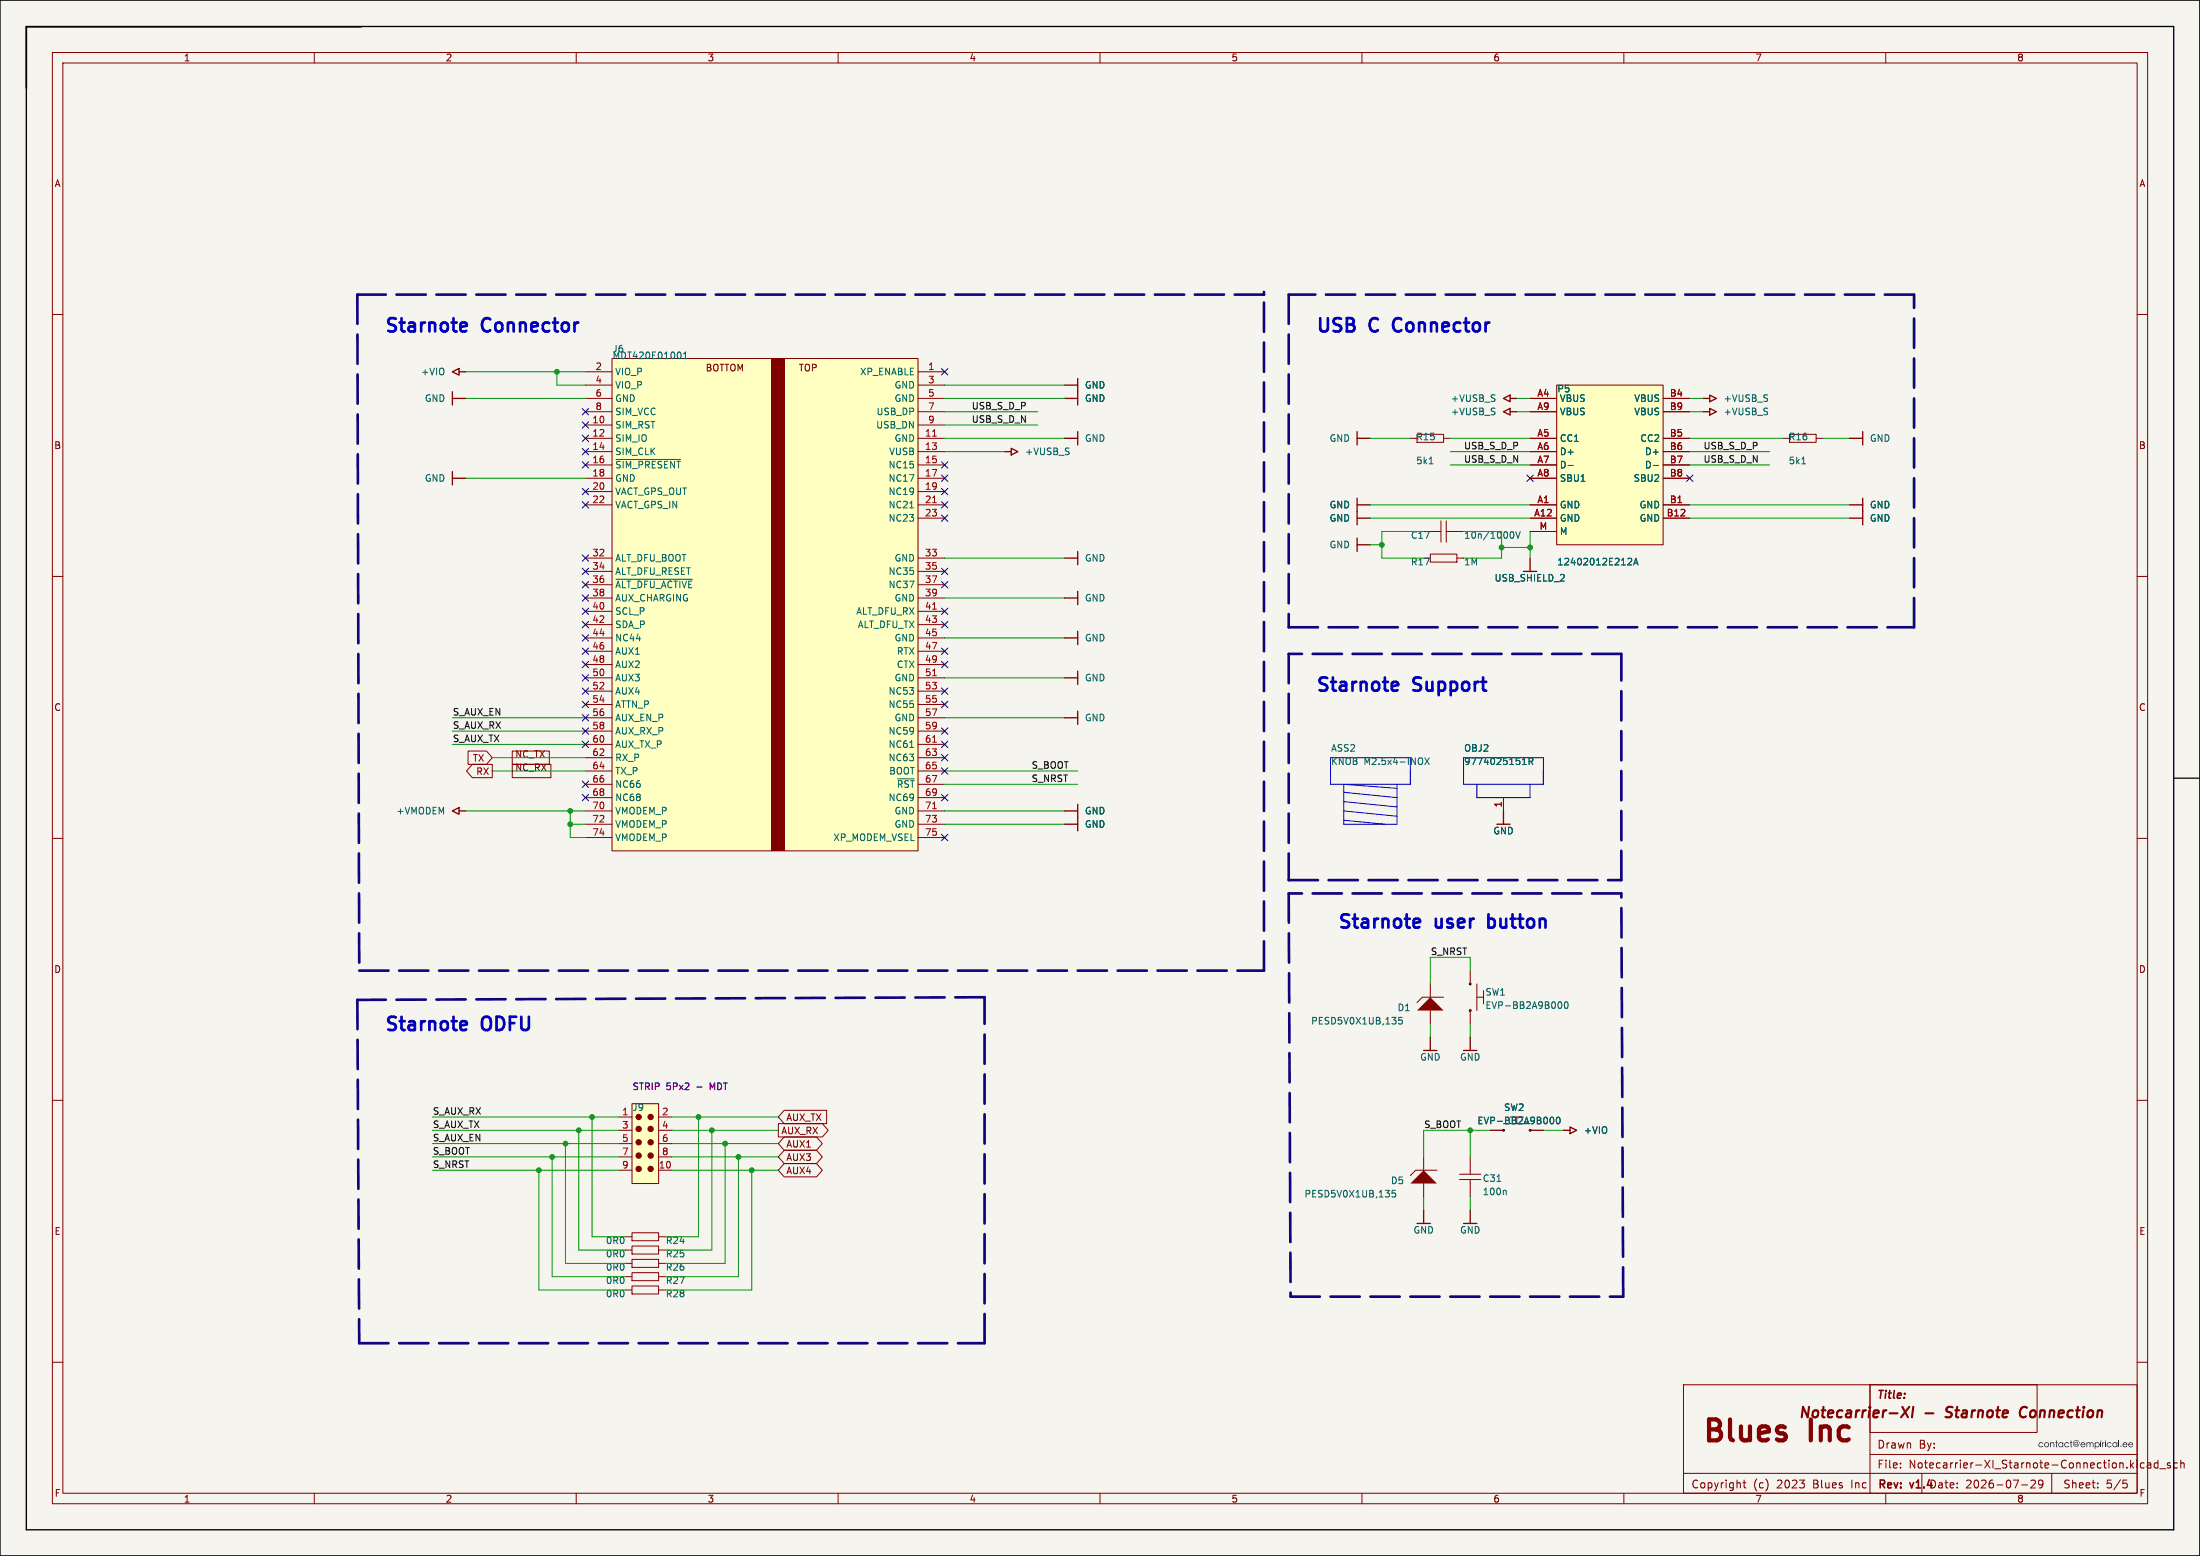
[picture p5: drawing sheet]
<svg xmlns="http://www.w3.org/2000/svg" width="420mm" height="297mm" viewBox="0 0 420 297" stroke-linecap="round" stroke-linejoin="round" font-family="sans-serif">
<path d="M0 0h420v297h-420z" fill="#f5f4ef" stroke="#f5f4ef" stroke-width=".19"/>
<g fill="none" stroke="#840000" stroke-width=".19">
<path d="M10 10h400v277h-400zM12 12h396v273h-396zM60 10v2M110 10v2M160 10v2M210 10v2M260 10v2M310 10v2M360 10v2M10 60h2M408 60h2M10 110h2"/>
<path d="M408 110h2M10 160h2M408 160h2M10 210h2M408 210h2M10 260h2M321.4 264.3h86.6v20.7h-86.6zM362.8 279.3v.1M408 260h2M409.3 279.3l-.4-.1-.3 .3 .1 .6h.6M410 279.3h.5l.1 .9M410.6 279.6h-.5a.29 .29 0 0 0-.2 .3 .29 .29 0 0 0 .2 .3l.5-.1"/>
<path d="M412 279.3l-.5-.1-.3 .3 .2 .6h.6M412 278.7v1.5M414.3 279.3l-.3-.1-.3 .2 .1 .2 .5 .2v.3h-.6M415.7 279.3l-.5-.1-.2 .3 .1 .6h.6M416.3 279.4l.2-.2 .4 .1 .1 .9M416.3 278.7v1.5M60 285v2M110 285v2M160 285v2M210 285v2M260 285v2M310 285v2"/>
<path d="M321.4 281.2h86.6M360 285v2M362.8 280.1v.1M385.9 283.4h1.2M387.7 282.7l.6-.2 .2 .2 .1 .2-1 1.1h1M390 283.2l-.3 .2h-.3l-.3-.2 .2-.6 .4-.1 .2 .2a.99 .99 0 0 1-.3 1.3h-.3M400.5 283.9v.1M400.5 283.1v.1M405.3 282.5h.7M405.5 283.1h.3l.3 .3-.1 .5-.5 .1M412.3 280.4h1.2"/>
</g>
<path d="M363.2 268.5l1 2M364.5 268.5l-1.6 2M365.3 268.5l-.3 2M371.4 270.4l.3 .1M386.6 268.5a1.07 1.07 0 0 0-1 .9 1.07 1.07 0 0 0 .5 1.1l.5-.1" fill="none" stroke="#840000" stroke-width=".4"/>
<g fill="#281c2d">
<path d="M405.3 275.4l.5-.1 .3 .3v.2h-.8l.2 .3 .6-.1a.48 .48 0 0 1-.6 .2 .48 .48 0 0 1-.3-.5h.8l-.3-.3-.5 .3z"/>
<path d="M406.4 275.4l.5-.1 .3 .3v.2h-.8l.2 .3 .6-.1a.48 .48 0 0 1-.6 .2 .48 .48 0 0 1-.3-.5h.8l-.3-.3-.5 .3z"/>
</g>
<g fill="none" stroke="#840000" stroke-width=".19">
<path d="M287 152.2v2.6M280.7 185.3v2.5M280.7 192.9v2.5M281.9 187.8v5.1M281.9 190.3h1.3M283.2 189.1v2.5M119.4 238.6h1.2M120.6 237.8h5.1v1.6h-5.1zM125.7 238.6h1.3M119.4 246.2h1.2M120.6 245.5h5.1v1.5h-5.1zM125.7 246.2h1.3"/>
<path d="M357 264.3h31.9v9.1h-31.9zM357 277.6h51M357 264.3v20.7M332.7 283h.6M333 282.5v1.3l.3 .2M366.9 281.2v3.8M391.7 281.2v3.8"/>
</g>
<path d="M203.2 157.3h2.5M203.2 154.8h2.5M205.7 153.5v5.1M285.7 157.3h2.6M287 154.8v2.5M273 198v2.5M280.7 198v2.5M271.8 200.5h2.5M279.4 200.5h2.5" fill="none" stroke="#840000" stroke-width=".25"/>
<path d="M254 144.6h15.2v5.1h-15.2zM256.5 156.6l7.9 .7M256.5 154.8l10.2 1M256.5 153l10.2 1M256.5 151.2l10.2 1M266.7 149.7v7.6h-10.2v-7.6l10.2 .8M279.4 144.6h15.2v5.1h-15.2zM281.9 149.7v2.5h10.2v-2.5" fill="none" stroke="#000bff" stroke-width=".19"/>
<path d="M272 144.7l.9 1.2M272.9 144.7l-.9 1.2M290.6 145.9h.8M291.9 145.3h.6l.1-.2v-.3l-.7-.1v1.2M292.2 145.3l.4 .6M297.7 191.2a.68 .68 0 0 1 .5 .7 .68 .68 0 0 1-.5 .6M298.8 191.3l.1-.1a.68 .68 0 0 1 .5 .7 .68 .68 0 0 1-.5 .6l-.3-.5z" fill="none" stroke="#006464" stroke-width=".19"/>
<g fill="none" stroke="#000" stroke-width=".19">
<circle cx="280.7" cy="192.9" r=".17"/>
<circle cx="280.7" cy="187.8" r=".17"/>
</g>
<path d="M273 190.3l2.6 2.6h-5.1z" fill="#840000"/>
<path d="M273 187.8v2.5M273 192.9v2.5M275.6 190.3h-4.1l-1 1.1" fill="none" stroke="#840000" stroke-width=".19"/>
<path d="M267.7 194.2h-.6l-.1 .6 .2-.1h.4l.1 .2v.4l-.2 .2-.5-.2" fill="none" stroke="#006464" stroke-width=".19"/>
<path d="M269.2 225.9l2.6-2.5 2.5 2.5z" fill="#840000"/>
<g fill="none" stroke="#840000" stroke-width=".19">
<path d="M269.2 83.7h1.3M270.5 82.9h5.1v1.5h-5.1zM275.1 99.4v4.1M275.6 83.7h1.3M276.1 99.4v4.1M340.4 83.7h1.2M341.6 82.9h5.1v1.5h-5.1zM346.7 83.7h1.3M271.8 101.4h3.3M273 105.8h5.1v1.5h-5.1zM276.1 101.4h3.3M278.1 106.5h1.3"/>
<path d="M284.5 215.7h2.5M287 214.5h5.1M292.1 215.7h2.5M271.8 220.8v2.6M271.8 225.9v2.5M274.3 223.4h-4l-1.1 1M278.6 224.1h4.1M278.6 225.1h4.1M280.7 220.8v3.3M280.7 225.1v3.3"/>
</g>
<path d="M272.8 88.5h.8M344 88.5h.7M288.5 101.5h.1a.68 .68 0 0 1 .4 .6 .68 .68 0 0 1-.4 .7l-.1-.1M289.4 101.5l.4 1.3 .4-1.3M296.2 213.2a.68 .68 0 0 1 .4 .7 .68 .68 0 0 1-.4 .6M297.2 213.4l.2-.2a.68 .68 0 0 1 .5 .7 .68 .68 0 0 1-.5 .6l-.3-.5zM266.4 227.2h-.6l-.1 .6 .2-.1 .4 .1 .1 .1v.5l-.2 .1-.5-.1M285.8 225.5h.7M287.4 227.2l.1 .2v.6" fill="none" stroke="#006464" stroke-width=".19"/>
<g fill="none" stroke="#840000" stroke-width=".25">
<path d="M86.4 71l1.2-.7v1.3zM86.4 76h2.5M86.4 74.8v2.5M87.6 71h1.3M203.2 76h2.5M203.2 73.5h2.5M205.7 72.2v5.1M287 78.6l1.3-.6v1.2zM288.3 78.6h1.3M325.1 78.6h1.3M325.1 76h1.3M326.4 78l1.3 .6-1.3 .6z"/>
<path d="M326.4 75.4l1.3 .6-1.3 .7zM86.4 90v2.6M86.4 91.3h2.5M191.8 86.2h1.2M193 85.6l1.3 .6-1.3 .6zM203.2 83.7h2.5M205.7 82.4v2.5M259.1 82.4v2.5M259.1 95.1v5.1M259.1 83.7h2.5M259.1 96.4h2.5M259.1 98.9h2.5"/>
<path d="M353.1 83.7h2.5M353.1 96.4h2.5M353.1 98.9h2.5M355.6 82.4v2.5M355.6 95.1v5.1M203.2 106.5h2.5M203.2 114.1h2.5M205.7 105.3v2.5M205.7 112.9v2.5M259.1 102.7v2.6M259.1 104h2.5M290.8 109.1h2.6"/>
<path d="M292.1 106.5v2.6M203.2 121.8h2.5M203.2 129.4h2.5M203.2 137h2.5M205.7 120.5v2.5M205.7 128.1v2.6M205.7 135.7v2.6M86.4 154.8l1.2-.6v1.2zM87.6 154.8h1.3M298.4 215.7h1.3M299.7 215.1l1.3 .6-1.3 .7zM270.5 233.5h2.5"/>
<path d="M271.8 231v2.5M279.4 233.5h2.5M280.7 231v2.5"/>
</g>
<g fill="none" stroke="#000" stroke-width=".19">
<circle cx="287" cy="215.7" r=".17"/>
<circle cx="292.1" cy="215.7" r=".17"/>
</g>
<path d="M116.8 68.4h58.5v94h-58.5z" fill="#ffffc2"/>
<path d="M147.3 68.4h2.6v94h-2.6z" fill="#800000"/>
<path d="M116.8 68.4h58.5v94h-58.5z" fill="none" stroke="#800000" stroke-width=".19"/>
<g fill="none" stroke="#840000" stroke-width=".19">
<path d="M111.8 78.6h5M111.8 76h5M111.8 73.5h5M111.8 71h5M175.3 78.6h5M175.3 76h5M175.3 73.5h5M175.3 71h5M111.8 96.4h5M111.8 93.8h5M111.8 91.3h5M111.8 88.7h5"/>
<path d="M111.8 86.2h5M111.8 83.7h5M111.8 81.1h5M175.3 98.9h5M175.3 96.4h5M175.3 93.8h5M175.3 91.3h5M175.3 88.7h5M175.3 86.2h5M175.3 83.7h5M175.3 81.1h5M111.8 119.2h5"/>
<path d="M111.8 116.7h5M111.8 114.1h5M111.8 111.6h5M111.8 109.1h5M111.8 106.5h5M175.3 119.2h5M175.3 116.7h5M175.3 114.1h5M175.3 111.6h5M175.3 109.1h5M175.3 106.5h5M111.8 139.5h5"/>
<path d="M111.8 137h5M111.8 134.5h5M111.8 131.9h5M111.8 129.4h5M111.8 126.8h5M111.8 124.3h5M111.8 121.8h5M175.3 139.5h5M175.3 137h5M175.3 134.5h5M175.3 131.9h5M175.3 129.4h5"/>
<path d="M175.3 126.8h5M175.3 124.3h5M175.3 121.8h5M111.8 159.9h5M111.8 157.3h5M111.8 154.8h5M111.8 152.2h5M111.8 149.7h5M111.8 147.2h5M111.8 144.6h5M111.8 142.1h5M175.3 159.9h5"/>
<path d="M175.3 157.3h5M175.3 154.8h5M175.3 152.2h5M175.3 149.7h5M175.3 147.2h5M175.3 144.6h5M175.3 142.1h5"/>
</g>
<path d="M178 95.9h.8M178 83.2h.8M178 116.3h.8M178 129h.8M178 154.4h.8M178 141.7h.8" fill="none" stroke="#a90000" stroke-width=".19"/>
<path d="M130 67.4v.8M130.5 68.5h.7M130.5 67.6l.4-.4v1.3M117.6 87.7h12.3M173.7 96.9h.7M117.6 110.6h14.6M171.3 148.7h3.2M173.7 142.7h.7" fill="none" stroke="#006464" stroke-width=".19"/>
<path d="M120.6 210.7h5.1v15.2h-5.1z" fill="#ffffc2"/>
<g fill="#840000" stroke="#840000" stroke-width=".19">
<circle cx="121.9" cy="223.1" r=".51"/>
<circle cx="124.2" cy="223.1" r=".51"/>
<circle cx="121.9" cy="220.6" r=".51"/>
<circle cx="124.2" cy="220.6" r=".51"/>
<circle cx="121.9" cy="218" r=".51"/>
<circle cx="124.2" cy="218" r=".51"/>
<circle cx="121.9" cy="215.5" r=".51"/>
<circle cx="124.2" cy="215.5" r=".51"/>
<circle cx="121.9" cy="213.2" r=".51"/>
<circle cx="124.2" cy="213.2" r=".51"/>
</g>
<path d="M120.6 210.7h5.1v15.2h-5.1z" fill="none" stroke="#800000" stroke-width=".19"/>
<path d="M118.1 218.3h2.5M118.1 215.7h2.5M118.1 213.2h2.5M125.7 218.3h2.6M125.7 215.7h2.6M125.7 213.2h2.6M118.1 223.4h2.5M118.1 220.8h2.5M125.7 223.4h2.6M125.7 220.8h2.6" fill="none" stroke="#840000" stroke-width=".19"/>
<path d="M287 76l1.3-.6v1.3zM288.3 76h1.3" fill="none" stroke="#840000" stroke-width=".25"/>
<path d="M297.2 73.5h20.3v30.5h-20.3z" fill="#ffffc2"/>
<path d="M297.2 73.5h20.3v30.5h-20.3z" fill="none" stroke="#800000" stroke-width=".19"/>
<g fill="none" stroke="#840000" stroke-width=".19">
<path d="M292.1 78.6h5.1M292.1 76h5.1M317.5 78.6h5.1M317.5 76h5.1M292.1 98.9h5.1M292.1 96.4h5.1M292.1 91.3h5.1M292.1 88.7h5.1M292.1 86.2h5.1M292.1 83.7h5.1M317.5 98.9h5.1M317.5 96.4h5.1"/>
<path d="M317.5 91.3h5.1M317.5 88.7h5.1M317.5 86.2h5.1M317.5 83.7h5.1M292.1 101.4h5.1M89.4 143.4h3.5l1.1 1.2-1.1 1.3h-3.5zM90.2 145.9h3.8v2.5h-3.8l-1.1-1.2zM97.8 145.9h7.4v2.5h-7.4zM97.8 143.4h7.1v2.5h-7.1zM287 152.2v2.6M148.6 214.5h8.4l1.1 1.2-1.1 1.3h-8.4zM149.7 219.6h6.2l1.1 1.2-1.1 1.3h-6.2l-1.1-1.3z"/>
<path d="M149.7 217h6.2l1.1 1.3-1.1 1.3h-6.2l-1.1-1.3zM149.7 211.9h8.1v2.6h-8.1l-1.1-1.3zM284.5 215.7h2.5M292.1 215.7h2.5M119.4 236.1h1.2M120.6 235.3h5.1v1.5h-5.1zM125.7 236.1h1.3M149.7 222.1h6.2l1.1 1.3-1.1 1.2h-6.2l-1.1-1.2zM119.4 241.1h1.2M119.4 243.7h1.2M120.6 240.4h5.1v1.5h-5.1zM120.6 242.9h5.1v1.5h-5.1z"/>
<path d="M125.7 241.1h1.3M125.7 243.7h1.3"/>
</g>
<path d="M299.4 88.8h.9M315.6 88.8h1M311 106.6h.4l.1 .3-.8 .9h.8M311.9 107.8l.4-1.2 .4 1.2M312 107.5h.6M290.6 145.9h.8M291.9 145.3h.6l.1-.2v-.3l-.7-.1v1.2M292.2 145.3l.4 .6M296.2 213.2a.68 .68 0 0 1 .4 .7 .68 .68 0 0 1-.4 .6M297.2 213.4l.2-.2a.68 .68 0 0 1 .5 .7 .68 .68 0 0 1-.5 .6l-.3-.5z" fill="none" stroke="#006464" stroke-width=".19"/>
<path d="M0 0h420v297h-420zM5 5.1h410v286.9h-410zM69 5.1h-64v11.8M415 148.5h5" fill="none" stroke="#000" stroke-width=".25"/>
<g fill="none" stroke="#11037f" stroke-width=".51" stroke-dasharray="5.6 2">
<path d="M68.2 56.2l.4 129.1M241.3 55.7v.5M241.3 56.2h-173.1M246 56.2v63.5M365.4 56.2h-119.4M246 119.7h119.4M365.4 119.7v-63.5M246 124.8v43.2M309.5 124.8h-63.5M246 168h63.5M246 170.5l.4 77M309.5 168v-43.2"/>
<path d="M309.5 170.5h-63.5M68.2 190.9l.4 65.5M68.6 185.3h172.7M188 190.3l-119.8 .6M241.3 185.3v-128.3M68.6 256.4h119.4M188 256.4v-66.1M246.4 247.5h63.5M309.9 247.5l-.4-77"/>
</g>
<g fill="none" stroke="#009600" stroke-width=".19">
<path d="M88.9 71h22.9M88.9 76h22.9M106.3 71v2.5h5.5M180.3 73.5h22.9M180.3 78.6h17.8M180.3 76h22.9M289.6 78.6h2.5M289.6 76h2.5M322.6 78.6h2.5M322.6 76h2.5M88.9 91.3h22.9M180.3 83.7h22.9"/>
<path d="M180.3 86.2h11.5M180.3 81.1h17.8M261.6 83.7h7.6M261.6 98.9h30.5M261.6 96.4h30.5M276.9 83.7h15.2M276.9 86.2h15.2M276.9 88.7h15.2M322.6 83.7h17.8M322.6 98.9h30.5M322.6 96.4h30.5M322.6 86.2h15.2"/>
<path d="M322.6 88.7h15.2M348 83.7h5.1M180.3 106.5h22.9M180.3 114.1h22.9M261.6 104h2.2M271.8 101.4h-8v5.1h8M279.4 101.4h7.3v5.1h-7.3M286.7 104.5h5.4M292.1 101.4v5.1M86.4 137h25.4M86.4 139.5h25.4M180.3 137h22.9"/>
<path d="M180.3 121.8h22.9M180.3 129.4h22.9M86.4 142.1h25.4M88.9 154.8h22.9M94 147.2h17.8M94 144.6h17.8M108.9 157.3h2.9M108.9 154.8v5.1h2.9M180.3 157.3h22.9M180.3 154.8h22.9M180.3 147.2h25.4M180.3 149.7h25.4"/>
<path d="M273 195.4v2.6M280.7 185.3v-2.6h-7.7v5.1M280.7 195.4v2.6M82.5 215.7h35.6M82.5 218.3h35.6M82.5 213.2h35.6M107.9 218.3v22.8h11.5M110.5 215.7v22.9h8.9M113 213.2v22.9h6.4M128.3 215.7h20.3M128.3 218.3h20.3M128.3 213.2h20.3"/>
<path d="M133.3 213.2v22.9h-6.3M135.9 215.7v22.9h-8.9M138.4 218.3v22.8h-11.4M280.7 215.7v5.1M284.5 215.7h-12.7v5.1M294.6 215.7h3.8M82.5 220.8h35.6M82.5 223.4h35.6M102.9 223.4v22.8h16.5M105.4 220.8v22.9h14M128.3 220.8h20.3M128.3 223.4h20.3"/>
<path d="M141 220.8v22.9h-14M143.5 223.4v22.8h-16.5M271.8 228.4v2.6M280.7 228.4v2.6"/>
</g>
<g fill="none" stroke="#000084" stroke-width=".19">
<path d="M111.2 78l1.2 1.2M112.4 78l-1.2 1.2M179.7 70.4l1.2 1.2M180.9 70.4l-1.2 1.2M111.2 80.5l1.2 1.2M111.2 83.1l1.2 1.2M111.2 95.8l1.2 1.2M111.2 85.6l1.2 1.2M111.2 88.1l1.2 1.3M111.2 93.2l1.2 1.2M112.4 80.5l-1.2 1.2M112.4 83.1l-1.2 1.2"/>
<path d="M112.4 95.8l-1.2 1.2M112.4 85.6l-1.2 1.2M112.4 88.1l-1.2 1.3M112.4 93.2l-1.2 1.2M179.7 88.1l1.2 1.3M179.7 93.2l1.2 1.2M179.7 98.3l1.2 1.2M179.7 95.8l1.2 1.2M179.7 90.7l1.2 1.2M180.9 88.1l-1.2 1.3M180.9 93.2l-1.2 1.2M180.9 98.3l-1.2 1.2"/>
<path d="M180.9 95.8l-1.2 1.2M180.9 90.7l-1.2 1.2M291.5 90.7l1.2 1.2M292.7 90.7l-1.2 1.2M322 90.7l1.2 1.2M323.2 90.7l-1.2 1.2M111.2 108.5l1.2 1.2M111.2 111l1.2 1.2M111.2 113.5l1.2 1.3M111.2 116.1l1.2 1.2M111.2 118.6l1.2 1.2M111.2 105.9l1.2 1.2"/>
<path d="M112.4 108.5l-1.2 1.2M112.4 111l-1.2 1.2M112.4 113.5l-1.2 1.3M112.4 116.1l-1.2 1.2M112.4 118.6l-1.2 1.2M112.4 105.9l-1.2 1.2M179.7 111l1.2 1.2M179.7 108.5l1.2 1.2M179.7 118.6l1.2 1.2M179.7 116.1l1.2 1.2M180.9 111l-1.2 1.2M180.9 108.5l-1.2 1.2"/>
<path d="M180.9 118.6l-1.2 1.2M180.9 116.1l-1.2 1.2M111.2 136.4l1.2 1.2M111.2 138.9l1.2 1.3M111.2 133.9l1.2 1.2M111.2 131.3l1.2 1.2M111.2 121.2l1.2 1.2M111.2 123.7l1.2 1.2M111.2 128.8l1.2 1.2M111.2 126.2l1.2 1.3M112.4 136.4l-1.2 1.2M112.4 138.9l-1.2 1.3"/>
<path d="M112.4 133.9l-1.2 1.2M112.4 131.3l-1.2 1.2M112.4 121.2l-1.2 1.2M112.4 123.7l-1.2 1.2M112.4 128.8l-1.2 1.2M112.4 126.2l-1.2 1.3M179.7 126.2l1.2 1.3M179.7 123.7l1.2 1.2M179.7 131.3l1.2 1.2M179.7 133.9l1.2 1.2M179.7 138.9l1.2 1.3M180.9 126.2l-1.2 1.3"/>
<path d="M180.9 123.7l-1.2 1.2M180.9 131.3l-1.2 1.2M180.9 133.9l-1.2 1.2M180.9 138.9l-1.2 1.3M111.2 151.6l1.2 1.3M111.2 149.1l1.2 1.2M111.2 141.5l1.2 1.2M112.4 151.6l-1.2 1.3M112.4 149.1l-1.2 1.2M112.4 141.5l-1.2 1.2M179.7 159.3l1.2 1.2M179.7 146.6l1.2 1.2"/>
<path d="M179.7 151.6l1.2 1.3M179.7 144l1.2 1.2M179.7 141.5l1.2 1.2M180.9 159.3l-1.2 1.2M180.9 146.6l-1.2 1.2M180.9 151.6l-1.2 1.3M180.9 144l-1.2 1.2M180.9 141.5l-1.2 1.2"/>
</g>
<path d="M88.8 61.6l.2 .1 .1 .5-1.2 .2M89 63.1l-.2 .2M266.2 61.1a1.76 1.76 0 0 0 0 1.8M266.6 130.2l.2 .1 .1 .5-1.2 .2M266.8 131.7l-.2 .1M270.7 175.4l.3 .1 .1 .5-1.2 .2M271 176.9l-.3 .2M284.1 174.5v2.6M284.1 176.9l.3 .2M284.4 175.4l-.3 .1M88.8 194.9l.2 .1 .1 .5-1.2 .3M89 196.5l-.2 .1" fill="none" stroke="#0000c2" stroke-width=".51"/>
<g fill="#009600" stroke="#009600" stroke-width=".19">
<circle cx="106.3" cy="71" r=".46"/>
<circle cx="108.9" cy="154.8" r=".46"/>
<circle cx="135.9" cy="215.7" r=".46"/>
<circle cx="133.3" cy="213.2" r=".46"/>
<circle cx="143.5" cy="223.4" r=".46"/>
<circle cx="138.4" cy="218.3" r=".46"/>
<circle cx="141" cy="220.8" r=".46"/>
<circle cx="108.9" cy="157.3" r=".46"/>
<circle cx="110.5" cy="215.7" r=".46"/>
<circle cx="113" cy="213.2" r=".46"/>
<circle cx="107.9" cy="218.3" r=".46"/>
<circle cx="102.9" cy="223.4" r=".46"/>
<circle cx="105.4" cy="220.8" r=".46"/>
<circle cx="280.7" cy="215.7" r=".46"/>
<circle cx="286.7" cy="104.5" r=".46"/>
<circle cx="263.8" cy="104" r=".46"/>
<circle cx="292.1" cy="104.5" r=".46"/>
</g>
<g font-size="5.6" fill="#840000">
<text x="324.8" y="276.3">Blues</text>
<text x="345.8" y="276.3">Inc</text>
</g>
<g font-size="3.5" fill="#0000c2">
<text x="73.3" y="63.6">Starnote</text>
<text x="92.2" y="63.6">Connector</text>
<text x="251.1" y="63.6">USB</text>
<text x="261.7" y="63.6">C</text>
<text x="267.2" y="63.6">Connector</text>
<text x="251.1" y="132.2">Starnote</text>
<text x="270" y="132.2">Support</text>
<text x="255.3" y="177.4">Starnote</text>
<text x="274.2" y="177.4">user</text>
<text x="285.2" y="177.4">button</text>
<text x="73.3" y="197">Starnote</text>
<text x="92.2" y="197">ODFU</text>
</g>
<g font-size="2.8" fill="#840000">
<text x="343.1" y="271.2">Notecarrier-XI</text>
<text x="367.4" y="271.2">-</text>
<text x="372.2" y="271.2">Starnote</text>
<text x="387.1" y="271.2">Connection</text>
</g>
<g font-size="2.1" fill="#840000">
<text x="358.2" y="267.4">Title:</text>
<text x="358.3" y="280.5">File:</text>
<text x="358.3" y="276.7">Drawn</text>
<text x="364.4" y="280.5">Notecarrier-XI_Starnote-Connection.kicad_sch</text>
<text x="366.3" y="276.7">By:</text>
<text x="322.8" y="284.3">Copyright</text>
<text x="334.7" y="284.3">(c)</text>
<text x="339.2" y="284.3">2023</text>
<text x="346.3" y="284.3">Blues</text>
<text x="353.7" y="284.3">Inc</text>
<text x="358.4" y="284.5">Rev:</text>
<text x="364.8" y="284.5">v1.4Date:</text>
<text x="375.2" y="284.3">2026-07-29</text>
<text x="393.8" y="284.3">Sheet:</text>
<text x="402" y="284.3">5/5</text>
</g>
<g font-size="1.8" fill="#840000">
<text x="35" y="11.9">1</text>
<text x="85" y="11.9">2</text>
<text x="135" y="11.9">3</text>
<text x="185" y="11.9">4</text>
<text x="235" y="11.9">5</text>
<text x="285" y="11.9">6</text>
<text x="335" y="11.9">7</text>
<text x="385" y="11.9">8</text>
<text x="10.3" y="35.9">A</text>
<text x="408.3" y="35.9">A</text>
<text x="134.6" y="71">BOTTOM</text>
<text x="152.4" y="71">TOP</text>
<text x="10.3" y="85.9">B</text>
<text x="408.2" y="85.9">B</text>
<text x="10.3" y="135.9">C</text>
<text x="408.2" y="135.9">C</text>
<text x="90.2" y="145.6">TX</text>
<text x="90.8" y="148.1">RX</text>
<text x="98.3" y="147.3">NC_RX</text>
<text x="98.3" y="144.7">NC_TX</text>
<text x="10.3" y="185.9">D</text>
<text x="408.2" y="185.9">D</text>
<text x="150" y="214.2">AUX_TX</text>
<text x="149.1" y="216.7">AUX_RX</text>
<text x="150" y="221.8">AUX3</text>
<text x="150" y="219.2">AUX1</text>
<text x="150" y="224.3">AUX4</text>
<text x="10.3" y="235.9">E</text>
<text x="408.3" y="235.9">E</text>
<text x="10.3" y="285.9">F</text>
<text x="35" y="287">1</text>
<text x="85" y="287">2</text>
<text x="135" y="287">3</text>
<text x="185" y="287">4</text>
<text x="235" y="287">5</text>
<text x="285" y="287">6</text>
<text x="335" y="287">7</text>
<text x="385" y="287">8</text>
<text x="408.3" y="285.9">F</text>
</g>
<g font-size="1.8" fill="#006464">
<text x="80.3" y="71.8">+VIO</text>
<text x="116.8" y="67.5">J6</text>
<text x="116.8" y="68.7">MDT420E01001</text>
<text x="117.3" y="71.8">VIO_P</text>
<text x="164.1" y="71.8">XP_ENABLE</text>
<text x="81" y="76.9">GND</text>
<text x="117.3" y="76.9">GND</text>
<text x="117.3" y="74.4">VIO_P</text>
<text x="170.7" y="76.9">GND</text>
<text x="170.7" y="74.4">GND</text>
<text x="207" y="76.9">GND</text>
<text x="207" y="74.4">GND</text>
<text x="276.9" y="76.9">+VUSB_S</text>
<text x="297.2" y="75.1">P5</text>
<text x="297.7" y="76.9">VBUS</text>
<text x="311.9" y="76.9">VBUS</text>
<text x="328.9" y="76.9">+VUSB_S</text>
<text x="117.3" y="82">SIM_RST</text>
<text x="117.3" y="79.5">SIM_VCC</text>
<text x="167.2" y="82">USB_DN</text>
<text x="167.2" y="79.5">USB_DP</text>
<text x="276.9" y="79.5">+VUSB_S</text>
<text x="297.7" y="79.5">VBUS</text>
<text x="311.9" y="79.5">VBUS</text>
<text x="328.9" y="79.5">+VUSB_S</text>
<text x="117.3" y="89.6">~{SIM_PRESENT}</text>
<text x="117.3" y="87.1">SIM_CLK</text>
<text x="117.3" y="84.5">SIM_IO</text>
<text x="169.5" y="89.6">NC15</text>
<text x="169.7" y="87.1">VUSB</text>
<text x="170.7" y="84.5">GND</text>
<text x="195.6" y="87.1">+VUSB_S</text>
<text x="207" y="84.5">GND</text>
<text x="253.7" y="84.5">GND</text>
<text x="270.3" y="88.8">5k1</text>
<text x="270.3" y="84.2">R15</text>
<text x="297.7" y="89.6">D-</text>
<text x="297.7" y="87.1">D+</text>
<text x="297.7" y="84.5">CC1</text>
<text x="313" y="84.5">CC2</text>
<text x="313.9" y="89.6">D-</text>
<text x="313.9" y="87.1">D+</text>
<text x="341.4" y="88.8">5k1</text>
<text x="341.4" y="84.2">R16</text>
<text x="356.9" y="84.5">GND</text>
<text x="81" y="92.2">GND</text>
<text x="117.3" y="94.7">VACT_GPS_OUT</text>
<text x="117.3" y="92.2">GND</text>
<text x="169.5" y="94.7">NC19</text>
<text x="169.5" y="92.2">NC17</text>
<text x="297.7" y="92.2">SBU1</text>
<text x="311.8" y="92.2">SBU2</text>
<text x="117.3" y="97.2">VACT_GPS_IN</text>
<text x="169.5" y="99.8">NC23</text>
<text x="169.5" y="97.2">NC21</text>
<text x="253.7" y="97.2">GND</text>
<text x="253.7" y="99.8">GND</text>
<text x="297.7" y="99.8">GND</text>
<text x="297.7" y="97.2">GND</text>
<text x="312.9" y="99.8">GND</text>
<text x="312.9" y="97.2">GND</text>
<text x="356.9" y="97.2">GND</text>
<text x="356.9" y="99.8">GND</text>
<text x="117.3" y="107.4">ALT_DFU_BOOT</text>
<text x="170.7" y="107.4">GND</text>
<text x="207" y="107.4">GND</text>
<text x="253.7" y="104.9">GND</text>
<text x="269.2" y="103">C17</text>
<text x="279.4" y="103">10n/1000V</text>
<text x="297.7" y="102.3">M</text>
<text x="117.3" y="112.5">~{ALT_DFU_ACTIVE}</text>
<text x="117.3" y="109.9">ALT_DFU_RESET</text>
<text x="169.5" y="112.5">NC37</text>
<text x="169.5" y="109.9">NC35</text>
<text x="269.2" y="108.1">R17</text>
<text x="279.4" y="108.1">1M</text>
<text x="285.2" y="111.2">USB_SHIELD_2</text>
<text x="297.2" y="108.1">12402012E212A</text>
<text x="117.3" y="117.6">SCL_P</text>
<text x="117.3" y="115">AUX_CHARGING</text>
<text x="163.4" y="117.6">ALT_DFU_RX</text>
<text x="170.7" y="115">GND</text>
<text x="207" y="115">GND</text>
<text x="117.3" y="125.2">AUX1</text>
<text x="117.3" y="122.6">NC44</text>
<text x="117.3" y="120.1">SDA_P</text>
<text x="163.7" y="120.1">ALT_DFU_TX</text>
<text x="170.7" y="122.6">GND</text>
<text x="171.1" y="125.2">RTX</text>
<text x="207" y="122.6">GND</text>
<text x="117.3" y="130.3">AUX3</text>
<text x="117.3" y="127.7">AUX2</text>
<text x="170.7" y="130.3">GND</text>
<text x="171.1" y="127.7">CTX</text>
<text x="207" y="130.3">GND</text>
<text x="117.3" y="137.9">AUX_EN_P</text>
<text x="117.3" y="135.3">ATTN_P</text>
<text x="117.3" y="132.8">AUX4</text>
<text x="169.5" y="135.3">NC55</text>
<text x="169.5" y="132.8">NC53</text>
<text x="170.7" y="137.9">GND</text>
<text x="207" y="137.9">GND</text>
<text x="117.3" y="143">AUX_TX_P</text>
<text x="117.3" y="140.4">AUX_RX_P</text>
<text x="169.5" y="143">NC61</text>
<text x="169.5" y="140.4">NC59</text>
<text x="254" y="143.7">ASS2</text>
<text x="279.4" y="143.7">OBJ2</text>
<text x="117.3" y="148">TX_P</text>
<text x="117.3" y="145.5">RX_P</text>
<text x="169.5" y="145.5">NC63</text>
<text x="169.7" y="148">BOOT</text>
<text x="254" y="146.2">KNOB</text>
<text x="260.4" y="146.2">M2.5x4-INOX</text>
<text x="279.4" y="146.2">9774025151R</text>
<text x="75.6" y="155.7">+VMODEM</text>
<text x="117.3" y="155.7">VMODEM_P</text>
<text x="117.3" y="153.1">NC68</text>
<text x="117.3" y="150.6">NC66</text>
<text x="169.5" y="153.1">NC69</text>
<text x="170.7" y="155.7">GND</text>
<text x="171.1" y="150.6">~{RST}</text>
<text x="207" y="155.7">GND</text>
<text x="117.3" y="160.7">VMODEM_P</text>
<text x="117.3" y="158.2">VMODEM_P</text>
<text x="159" y="160.7">XP_MODEM_VSEL</text>
<text x="170.7" y="158.2">GND</text>
<text x="207" y="158.2">GND</text>
<text x="285" y="159.5">GND</text>
<text x="283.5" y="190.2">SW1</text>
<text x="250.2" y="195.7">PESD5V0X1UB,135</text>
<text x="266.7" y="193.2">D1</text>
<text x="283.5" y="192.8">EVP-BB2A9B000</text>
<text x="271" y="202.6">GND</text>
<text x="278.6" y="202.6">GND</text>
<text x="120.7" y="212.3">J9</text>
<text x="281.9" y="214.8">EVP-BB2A9B000</text>
<text x="287" y="212.3">SW2</text>
<text x="302.3" y="216.6">+VIO</text>
<text x="265.4" y="226.2">D5</text>
<text x="283" y="225.8">C31</text>
<text x="248.9" y="228.8">PESD5V0X1UB,135</text>
<text x="283" y="228.3">100n</text>
<text x="115.6" y="237.7">0R0</text>
<text x="127" y="237.7">R24</text>
<text x="269.7" y="235.7">GND</text>
<text x="278.6" y="235.7">GND</text>
<text x="115.6" y="240.2">0R0</text>
<text x="115.6" y="242.7">0R0</text>
<text x="115.6" y="245.3">0R0</text>
<text x="127" y="240.2">R25</text>
<text x="127" y="242.7">R26</text>
<text x="127" y="245.3">R27</text>
<text x="115.6" y="247.8">0R0</text>
<text x="127" y="247.8">R28</text>
</g>
<g font-size="1.8" fill="#a90000">
<text x="113.6" y="70.7">2</text>
<text x="177.1" y="70.7">1</text>
<text x="113.6" y="75.8">6</text>
<text x="113.6" y="73.3">4</text>
<text x="177.1" y="75.8">5</text>
<text x="177.1" y="73.3">3</text>
<text x="293.4" y="75.8">A4</text>
<text x="318.7" y="75.8">B4</text>
<text x="113" y="83.4">12</text>
<text x="113" y="80.9">10</text>
<text x="113.6" y="78.3">8</text>
<text x="176.5" y="83.4">11</text>
<text x="177.1" y="80.9">9</text>
<text x="177.1" y="78.3">7</text>
<text x="293.4" y="83.4">A5</text>
<text x="293.4" y="78.3">A9</text>
<text x="318.7" y="83.4">B5</text>
<text x="318.7" y="78.3">B9</text>
<text x="113" y="88.5">16</text>
<text x="113" y="86">14</text>
<text x="176.5" y="88.5">15</text>
<text x="176.5" y="86">13</text>
<text x="293.4" y="88.5">A7</text>
<text x="293.4" y="86">A6</text>
<text x="318.7" y="88.5">B7</text>
<text x="318.7" y="86">B6</text>
<text x="113" y="93.6">20</text>
<text x="113" y="91">18</text>
<text x="176.5" y="93.6">19</text>
<text x="176.5" y="91">17</text>
<text x="293.4" y="91">A8</text>
<text x="318.7" y="91">B8</text>
<text x="113" y="96.1">22</text>
<text x="176.5" y="98.7">23</text>
<text x="176.5" y="96.1">21</text>
<text x="292.8" y="98.7">A12</text>
<text x="293.4" y="96.1">A1</text>
<text x="293.8" y="101.2">M</text>
<text x="318.1" y="98.7">B12</text>
<text x="318.7" y="96.1">B1</text>
<text x="113" y="106.3">32</text>
<text x="176.5" y="106.3">33</text>
<text x="113" y="113.9">38</text>
<text x="113" y="111.4">36</text>
<text x="113" y="108.8">34</text>
<text x="176.5" y="113.9">39</text>
<text x="176.5" y="111.4">37</text>
<text x="176.5" y="108.8">35</text>
<text x="113" y="119">42</text>
<text x="113" y="116.4">40</text>
<text x="176.5" y="119">43</text>
<text x="176.5" y="116.4">41</text>
<text x="113" y="124.1">46</text>
<text x="113" y="121.5">44</text>
<text x="176.5" y="124.1">47</text>
<text x="176.5" y="121.5">45</text>
<text x="113" y="131.7">52</text>
<text x="113" y="129.1">50</text>
<text x="113" y="126.6">48</text>
<text x="176.5" y="131.7">53</text>
<text x="176.5" y="129.1">51</text>
<text x="176.5" y="126.6">49</text>
<text x="113" y="136.8">56</text>
<text x="113" y="134.2">54</text>
<text x="176.5" y="136.8">57</text>
<text x="176.5" y="134.2">55</text>
<text x="113" y="141.8">60</text>
<text x="113" y="139.3">58</text>
<text x="176.5" y="141.8">61</text>
<text x="176.5" y="139.3">59</text>
<text x="113" y="149.5">66</text>
<text x="113" y="146.9">64</text>
<text x="113" y="144.4">62</text>
<text x="176.5" y="149.5">67</text>
<text x="176.5" y="146.9">65</text>
<text x="176.5" y="144.4">63</text>
<text x="113" y="154.5">70</text>
<text x="113" y="152">68</text>
<text x="176.5" y="154.5">71</text>
<text x="176.5" y="152">69</text>
<text x="286.8" y="154.2" transform="rotate(-90 286.8 154.2)">1</text>
<text x="113" y="159.6">74</text>
<text x="113" y="157.1">72</text>
<text x="176.5" y="159.6">75</text>
<text x="176.5" y="157.1">73</text>
<text x="118.7" y="215.5">3</text>
<text x="118.7" y="213">1</text>
<text x="126.3" y="215.5">4</text>
<text x="126.3" y="213">2</text>
<text x="118.7" y="220.6">7</text>
<text x="118.7" y="218">5</text>
<text x="126.3" y="220.6">8</text>
<text x="126.3" y="218">6</text>
<text x="118.7" y="223.1">9</text>
<text x="125.7" y="223.1">10</text>
</g>
<g font-size="1.8" fill="#0f0f0f">
<text x="185.4" y="78.2">USB_S_D_P</text>
<text x="185.4" y="80.8">USB_S_D_N</text>
<text x="279.4" y="88.4">USB_S_D_N</text>
<text x="279.4" y="85.9">USB_S_D_P</text>
<text x="325.1" y="85.9">USB_S_D_P</text>
<text x="325.1" y="88.4">USB_S_D_N</text>
<text x="86.4" y="136.7">S_AUX_EN</text>
<text x="86.4" y="141.7">S_AUX_TX</text>
<text x="86.4" y="139.2">S_AUX_RX</text>
<text x="196.8" y="146.8">S_BOOT</text>
<text x="196.8" y="149.4">S_NRST</text>
<text x="273" y="182.4">S_NRST</text>
<text x="82.5" y="212.9">S_AUX_RX</text>
<text x="82.5" y="215.4">S_AUX_TX</text>
<text x="271.8" y="215.4">S_BOOT</text>
<text x="82.5" y="220.5">S_BOOT</text>
<text x="82.5" y="217.9">S_AUX_EN</text>
<text x="82.5" y="223">S_NRST</text>
</g>
<g font-size="1.8" fill="#840084">
<text x="120.7" y="208.3">STRIP</text>
<text x="127.2" y="208.3">5Px2</text>
<text x="133" y="208.3">-</text>
<text x="135.8" y="208.3">MDT</text>
</g>
<text font-size="1.7" fill="#281c2d" x="389.1" y="276.7">contact@empirical.ee</text>
</svg>
